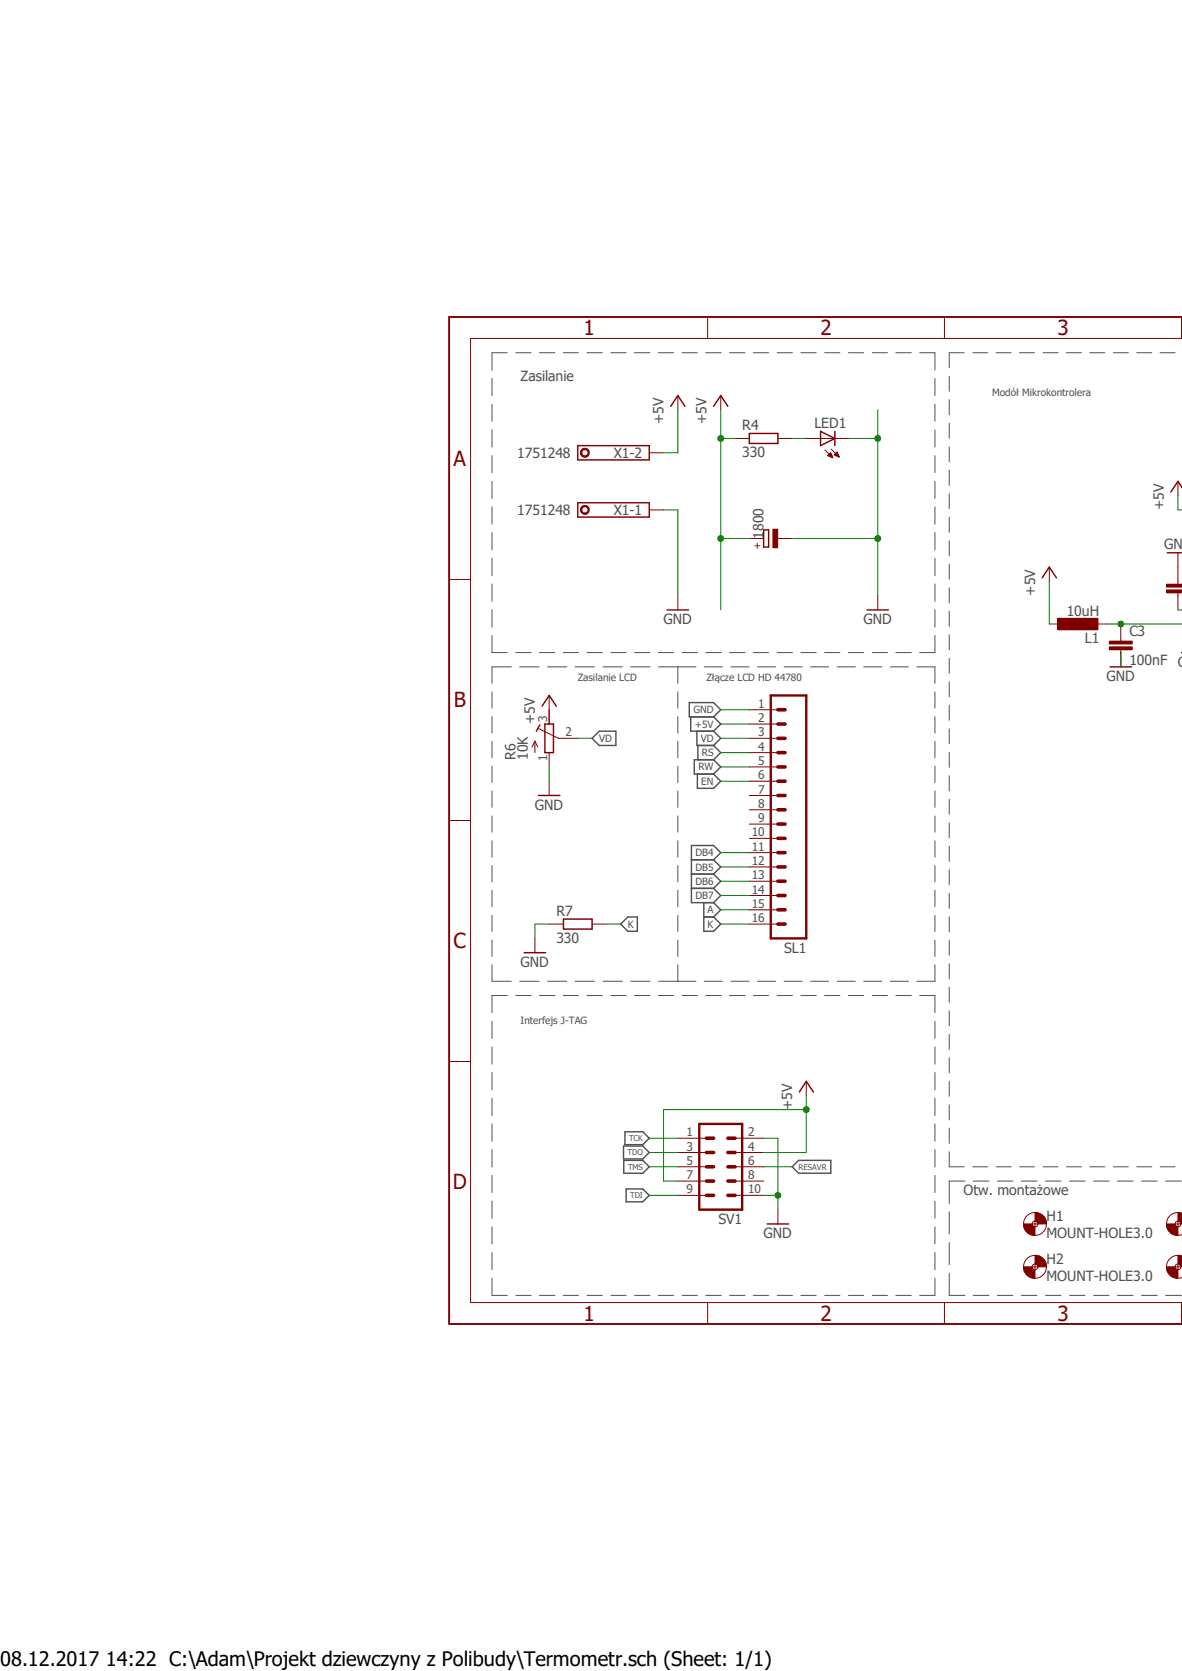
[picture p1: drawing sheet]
<svg xmlns="http://www.w3.org/2000/svg" width="210mm" height="297mm" viewBox="0 0 210 297" stroke-linecap="round" stroke-linejoin="round" font-family="sans-serif">
<path d="M79.3 56l130.6 90M209.9 145.9l-130.6 90" fill="none" stroke="#fff" stroke-width=".18"/>
<g fill="none" stroke="#505050" stroke-width=".18">
<path d="M87.4 67.3v3M87.4 71.8v3.1M87.4 76.4v3.1M90.1 62.7h-2.7v3.1M91.7 62.7h2.7M95.8 62.7h2.8M100.1 62.7h2.7M104.3 62.7h2.7M108.5 62.7h2.8M112.7 62.7h2.8M117 62.7h2.7M121.2 62.7h2.7"/>
<path d="M125.4 62.7h2.7M129.6 62.7h2.8M133.9 62.7h2.7M138.1 62.7h2.7M142.3 62.7h2.7M146.5 62.7h2.7M150.7 62.7h2.8M155 62.7h2.7M159.2 62.7h2.7M163.4 62.7h2.7v3.1M166.1 67.3v3M166.1 71.8v3.1"/>
<path d="M166.1 76.4v3.1M168.7 66.9v2.7M168.7 71v2.7M168.7 75.2v2.7M168.7 79.4v2.7M171.3 62.7h-2.6v2.7M172.8 62.7h2.7M177 62.7h2.7M181.1 62.7h2.7M185.3 62.7h2.7M189.5 62.7h2.7M193.6 62.7h2.7"/>
<path d="M197.8 62.7h2.7M202 62.7h2.6M206.1 62.7h2.7M87.4 81v3M87.4 85.6v3M87.4 90.1v3.1M87.4 94.7v3M87.4 99.2v3.1M166.1 81v3M166.1 85.6v3M166.1 90.1v3.1M166.1 94.7v3"/>
<path d="M166.1 99.2v3.1M168.7 83.6v2.7M168.7 87.8v2.6M168.7 91.9v2.7M168.7 96.1v2.7M87.4 103.8v3.1M87.4 108.4v3.1M87.4 112.9v3.1h2.7M90.8 118.5h-3.4v3M91.7 116h2.7M92.3 118.5h3.5M95.8 116h2.8"/>
<path d="M97.3 118.5h3.4M100.1 116h2.7M102.2 118.5h3.4M104.3 116h2.7M107.1 118.5h3.5M108.5 116h2.8M112.1 118.5h3.4M112.7 116h2.8M117 116h2.7M117 118.5h6.7M120.4 118.5v3M121.2 116h2.7"/>
<path d="M125.1 118.5h3.3M125.4 116h2.7M129.6 116h2.8M129.9 118.5h3.2M133.9 116h2.7M134.6 118.5h3.2M138.1 116h2.7M139.3 118.5h3.2M142.3 116h2.7M144 118.5h3.2M146.5 116h2.7M148.8 118.5h3.2"/>
<path d="M150.7 116h2.8M153.5 118.5h3.2M155 116h2.7M158.2 118.5h3.2M159.2 116h2.7M162.9 118.5h3.2v3M166.1 103.8v3.1M166.1 108.4v3.1M166.1 112.9v3.1h-2.7M168.7 100.3v2.7M168.7 104.5v2.6M168.7 108.6v2.7"/>
<path d="M168.7 112.8v2.7M168.7 117v2.7M87.4 123v2.9M87.4 127.4v2.9M87.4 131.8v2.9M87.4 136.2v2.9M120.4 123v2.9M120.4 127.4v2.9M120.4 131.8v2.9M120.4 136.2v2.9M166.1 123v2.9M166.1 127.4v2.9"/>
<path d="M166.1 131.8v2.9M166.1 136.2v2.9M168.7 121.2v2.7M168.7 125.3v2.7M168.7 129.5v2.7M168.7 133.7v2.7M168.7 137.9v2.7M87.4 140.6v2.9M87.4 145v2.9M87.4 149.4v3M87.4 153.8v3M87.4 158.2v3"/>
<path d="M120.4 140.6v2.9M120.4 145v2.9M120.4 149.4v3M120.4 153.8v3M120.4 158.2v3M166.1 140.6v2.9M166.1 145v2.9M166.1 149.4v3M166.1 153.8v3M166.1 158.2v3M168.7 142.1v2.6M168.7 146.3v2.6"/>
<path d="M168.7 150.4v2.7M168.7 154.6v2.7M168.7 158.8v2.7M87.4 171.5v2.9h3.4M87.4 162.7v2.9M87.4 167.1v2.9M90.1 177h-2.7v3M91.7 177h2.7M92.3 174.4h3.5M95.8 177h2.8M97.3 174.4h3.4M100.1 177h2.7"/>
<path d="M102.2 174.4h3.4M104.3 177h2.7M107.1 174.4h3.5M108.5 177h2.8M112.1 174.4h3.4M112.7 177h2.8M117 177h2.7M117 174.4h6.7M120.4 162.7v2.9M120.4 167.1v2.9M120.4 171.5v2.9M121.2 177h2.7"/>
<path d="M125.1 174.4h3.3M125.4 177h2.7M129.6 177h2.8M129.9 174.4h3.2M133.9 177h2.7M134.6 174.4h3.2M138.1 177h2.7M139.3 174.4h3.2M142.3 177h2.7M144 174.4h3.2M146.5 177h2.7M148.8 174.4h3.2"/>
<path d="M150.7 177h2.8M153.5 174.4h3.2M155 177h2.7M158.2 174.4h3.2M159.2 177h2.7M163.4 177h2.7v3M166.1 171.5v2.9h-3.2M166.1 162.7v2.9M166.1 167.1v2.9M168.7 162.9v2.8M168.7 167.1v2.7M168.7 171.3v2.7"/>
<path d="M168.7 175.5v2.7M168.7 179.7v2.6M87.4 181.5v3.1M87.4 186.1v3M87.4 190.6v3.1M87.4 195.2v3.1M87.4 199.8v3.1M166.1 181.5v3.1M166.1 186.1v3M166.1 190.6v3.1M166.1 195.2v3.1M166.1 199.8v3.1"/>
<path d="M168.7 183.9v2.6M168.7 188v2.7M168.7 192.2v2.7M168.7 196.4v2.7M87.4 204.3v3.1M87.4 208.9v3.1M87.4 213.5v3M87.4 218.1v3M166.1 204.3v3.1M166.1 208.9v3.1M166.1 213.5v3M166.1 218.1v3"/>
<path d="M168.7 204.7v2.7h2.6M168.7 200.5v2.7M168.7 215.4v3.9M171.4 209.9h-2.7v4M172.8 207.4h2.7M172.9 209.9h2.8M177 207.4h2.7M177.2 209.9h2.8M181.1 207.4h2.7M181.5 209.9h2.7M185.3 207.4h2.7M185.8 209.9h2.7"/>
<path d="M189.5 207.4h2.7M190 209.9h2.8M193.6 207.4h2.7M194.3 209.9h2.8M197.8 207.4h2.7M198.5 209.9h2.8M202 207.4h2.6M202.8 209.9h2.8M206.1 207.4h2.7M207.1 209.9h2.8M87.4 222.6v3.1M87.4 227.2v3.1h2.7"/>
<path d="M91.7 230.3h2.7M95.8 230.3h2.8M100.1 230.3h2.7M104.3 230.3h2.7M108.5 230.3h2.8M112.7 230.3h2.8M117 230.3h2.7M121.2 230.3h2.7M125.4 230.3h2.7M129.6 230.3h2.8M133.9 230.3h2.7M138.1 230.3h2.7"/>
<path d="M142.3 230.3h2.7M146.5 230.3h2.7M150.7 230.3h2.8M155 230.3h2.7M159.2 230.3h2.7M166.1 222.6v3.1M166.1 227.2v3.1h-2.7M168.7 226.3v4h2.7M168.7 220.9v3.9M172.9 230.3h2.8M177.2 230.3h2.8M181.5 230.3h2.7"/>
<path d="M185.8 230.3h2.7M190 230.3h2.8M194.3 230.3h2.8M198.5 230.3h2.8M202.8 230.3h2.8M207.1 230.3h2.8"/>
</g>
<g fill="none" stroke="#505050" stroke-width=".25">
<path d="M106.5 130h2.9v2.5h-2.9l-1.3-1.3zM122.5 124.9h4.3l1.3 1.3-1.3 1.2h-4.3zM122.7 127.4v2.6h4.1M123.8 130v2.5h3M123.9 137.6v2.5h2.9l1.3-1.2-1.3-1.3M124 132.5v2.5M126.8 127.4l1.3 1.3-1.3 1.3M126.8 135h-3.4v2.6h3.4M126.8 135l1.3 1.3-1.3 1.3M126.8 132.5l1.3 1.3-1.3 1.2M126.8 130l1.3 1.2-1.3 1.3M122.9 157.9h3.9"/>
<path d="M122.9 155.4h3.9M122.9 152.8h3.9M126.8 152.8l1.3-1.2-1.3-1.3h-3.9v10.1h3.9M126.8 157.9l1.3 1.3-1.3 1.2M126.8 155.4l1.3 1.2-1.3 1.3M126.8 152.8l1.3 1.3-1.3 1.3M110.3 164.3l1.2-1.3h1.7v2.5h-1.7zM125.1 160.4v5.1h1.7l1.3-1.2-1.3-1.3M125.1 163h1.7M126.8 160.4l1.3 1.3-1.3 1.3M110.8 203.7h3.4l1.2 1.2-1.2 1.1h-3.4zM110.8 206.2h3.4l1.2 1.2-1.2 1.1h-3.4z"/>
<path d="M111 201.2h3.2l1.2 1.1-1.2 1.2h-3.2zM111.3 211.3h2.9l1.2 1.2-1.2 1.1h-2.9zM140.8 207.4l1.1-1.2h5.7v2.3h-5.7z"/>
</g>
<path d="M126.8 72.2l1.3-1.9 1.2 1.9M135.7 94.2h.9v3h-.9zM154.1 108.4h3.8" fill="none" stroke="#800000" stroke-width=".25"/>
<path d="M128.1 70.3v2.6M133.1 95.7h2.6M138.2 95.7h2.6M156 105.9v2.5" fill="none" stroke="#800000" stroke-width=".18"/>
<path d="M137.3 94.1h.9v3.3h-.9z" fill-rule="evenodd" fill="#800000"/>
<g fill="none" stroke="#800000" stroke-width=".18">
<path d="M137.3 94.1h.9v3.3h-.9zM209.3 85.6v2.5M199.1 113.5v.5M199.1 115.5v.5M95 131.7v2.1M95 131.7l-.5 1.1M95 131.7l.5 1.1M95.7 129.5l3.5 1.7h3.5M97.6 126.2v2.5M97.6 133.8v2.5M97.6 138.9v2.5M133.1 126.2h5.1"/>
<path d="M133.1 128.7h5.1M133.1 131.2h5.1M133.1 133.8h5.1M133.1 136.3h5.1M133.1 138.9h5.1M133.1 141.4h5.1M133.1 143.9h5.1M133.1 146.5h5.1M133.1 149h5.1M133.1 151.6h5.1M133.1 154.1h5.1M133.1 156.6h5.1"/>
<path d="M133.1 159.2h5.1M95 166.8v2.5M97.6 164.3h2.5M105.2 164.3h2.5M133.1 161.7h5.1M133.1 164.3h5.1"/>
</g>
<path d="M209.9 86.5l-.6-.9-1.3 1.9M95.9 128.8l-.6 1.2M96.8 128.7h1.5v5.1h-1.5zM95.7 141.4h3.8M93.1 169.3h3.8M100.1 163.4h5.1v1.7h-5.1z" fill="none" stroke="#800000" stroke-width=".25"/>
<path d="M136.9 123.6h6.4v43.2h-6.4z" fill="none" stroke="#800000" stroke-width=".42"/>
<g fill="none" stroke="#800000" stroke-width=".64">
<path d="M138.2 131.2h1.3M138.2 128.7h1.3M138.2 126.2h1.3M138.2 136.3h1.3M138.2 133.8h1.3M138.2 138.9h1.3M138.2 141.4h1.3M138.2 143.9h1.3M138.2 146.5h1.3M138.2 149h1.3M138.2 151.6h1.3M138.2 154.1h1.3"/>
<path d="M138.2 156.6h1.3M138.2 159.2h1.3M138.2 161.7h1.3M138.2 164.3h1.3"/>
</g>
<path d="M197.1 114h4.1v.5h-4.1z" fill-rule="evenodd" fill="#800000"/>
<path d="M197.1 114h4.1v.5h-4.1z" fill="none" stroke="#800000" stroke-width=".18"/>
<path d="M197.1 115h4.1v.5h-4.1z" fill-rule="evenodd" fill="#800000"/>
<path d="M197.1 115h4.1v.5h-4.1zM199.1 110.9v2.6M199.1 116v2.5" fill="none" stroke="#800000" stroke-width=".18"/>
<path d="M197.2 118.5h3.8M209.9 116h.1" fill="none" stroke="#800000" stroke-width=".25"/>
<path d="M188 109.9h7.1v2h-7.1z" fill-rule="evenodd" fill="#800000"/>
<path d="M186.4 110.9h2.6M186.4 100.8v2.5M188 109.9h7.1v2h-7.1zM194.1 110.9h2.5M209.3 103.3v.5M209.3 105.4v.5" fill="none" stroke="#800000" stroke-width=".18"/>
<path d="M185.2 102.7l1.2-1.9 1.3 1.9" fill="none" stroke="#800000" stroke-width=".25"/>
<path d="M207.3 104.9h2.6v.5h-2.6z" fill-rule="evenodd" fill="#800000"/>
<path d="M209.9 104.9h-2.6v.5h2.6" fill="none" stroke="#800000" stroke-width=".18"/>
<path d="M207.3 103.8h2.6v.6h-2.6z" fill-rule="evenodd" fill="#800000"/>
<g fill="none" stroke="#800000" stroke-width=".18">
<path d="M125.7 56.3v3.9M167.8 56.3v3.9M209.9 56.3v3.9h-126.3v171.3h126.3v3.8M130.6 77.9h2.5M138.2 77.9h2.6M143.3 77.9h7.6M146.6 80l1.4 1.4M147.7 79.8l1.4 1.4M147.1 81l.5-.5 .4 .9zM147.1 81h.7M147.2 80.9h.6M147.2 80.8h.5"/>
<path d="M147.3 81.1h.6M147.4 80.7h.3M147.4 80.6h.3M147.5 81.2h.4M147.5 80.6h.1M147.7 81.2h.2M147.9 81.3h.1M148.3 80.8h.6M148.3 80.9h.7M148.4 80.7h.5M148.5 80.6h.3M148.5 81h.5"/>
<path d="M148.6 80.4h.2M148.7 80.3l-.5 .6 .9 .3M148.7 80.3l.4 .9M148.7 80.3h.1M148.8 81.1h.3M149 81.2h.1M209.3 98.3v5M79.8 103h3.8M209.3 105.9v2.5M209.9 103.8h-2.6v.6h2.6M79.8 145.8h3.8M79.8 188.7h3.8"/>
<path d="M120.4 202.3h5.1M120.4 204.9h5.1M120.4 207.4h5.1M120.4 209.9h5.1M120.4 212.5h5.1M130.6 202.3h5.1M130.6 204.9h5.1M130.6 207.4h5.1M130.6 209.9h5.1M130.6 212.5h5.1M125.7 231.5v3.8M167.8 231.5v3.8"/>
</g>
<path d="M133.1 77h5.1v1.8h-5.1zM145.8 76.7l2.5 1.2-2.5 1.3zM148.3 76.7v2.5M207.4 98.3h2.5" fill="none" stroke="#800000" stroke-width=".25"/>
<path d="M124.2 199.8h7.7v15.2h-7.7z" fill="none" stroke="#800000" stroke-width=".42"/>
<path d="M125.5 207.4h1.3M125.5 204.9h1.3M125.5 202.3h1.3M125.5 212.5h1.3M125.5 209.9h1.3M129.3 207.4h1.3M129.3 204.9h1.3M129.3 202.3h1.3M129.3 212.5h1.3M129.3 209.9h1.3" fill="none" stroke="#800000" stroke-width=".64"/>
<path d="M209.9 56.3h-130.1v179h130.1" fill="none" stroke="#800000" stroke-width=".34"/>
<path d="M183.9 215.5a1.99 1.99 0 0 1 2 2.1h-1.5a.5 .5 0 0 0-.5-.6z" fill-rule="evenodd" fill="#800000"/>
<path d="M183.9 215.5a1.99 1.99 0 0 1 2 2.1h-1.5a.5 .5 0 0 0-.5-.6z" fill="none" stroke="#800000" stroke-width=".18"/>
<path d="M181.9 217.6h1.5a.5 .5 0 0 0 .5 .5v1.5a1.97 1.97 0 0 1-2-2z" fill-rule="evenodd" fill="#800000"/>
<g fill="none" stroke="#800000" stroke-width=".18">
<path d="M181.9 217.6h1.5a.5 .5 0 0 0 .5 .5v1.5a1.97 1.97 0 0 1-2-2zM183.4 217.6h1M183.9 217v1.1"/>
<circle cx="183.9" cy="217.6" r="2.04"/>
<circle cx="183.9" cy="217.6" r=".51"/>
</g>
<path d="M183.9 223.1a1.99 1.99 0 0 1 2 2.1h-1.5a.5 .5 0 0 0-.5-.5z" fill-rule="evenodd" fill="#800000"/>
<path d="M183.9 223.1a1.99 1.99 0 0 1 2 2.1h-1.5a.5 .5 0 0 0-.5-.5z" fill="none" stroke="#800000" stroke-width=".18"/>
<path d="M181.9 225.2h1.5a.5 .5 0 0 0 .5 .5v1.5a1.97 1.97 0 0 1-2-2z" fill-rule="evenodd" fill="#800000"/>
<g fill="none" stroke="#800000" stroke-width=".18">
<path d="M181.9 225.2h1.5a.5 .5 0 0 0 .5 .5v1.5a1.97 1.97 0 0 1-2-2zM183.4 225.2h1M183.9 224.7v1"/>
<circle cx="183.9" cy="225.2" r="2.04"/>
<circle cx="183.9" cy="225.2" r=".51"/>
</g>
<path d="M209.3 215.5l.6 .2v1.9h-.1l-.3-.5-.2-.1z" fill-rule="evenodd" fill="#800000"/>
<path d="M209.9 215.6l-.6-.1v1.5l.2 .1 .3 .5h.1" fill="none" stroke="#800000" stroke-width=".18"/>
<path d="M207.3 217.6h1.5a.45 .45 0 0 0 .5 .5v1.5a1.97 1.97 0 0 1-2-2z" fill-rule="evenodd" fill="#800000"/>
<g fill="none" stroke="#800000" stroke-width=".18">
<path d="M207.3 217.6h1.5a.45 .45 0 0 0 .5 .5v1.5a1.97 1.97 0 0 1-2-2zM208.8 217.6h1M209.3 217v1.1M209.9 215.6a2.03 2.03 0 0 0-2.6 2 2.03 2.03 0 0 0 2.6 1.9"/>
<circle cx="209.3" cy="217.6" r=".51"/>
</g>
<path d="M209.3 223.1l.6 .2v1.9h-.1l-.3-.5h-.2z" fill-rule="evenodd" fill="#800000"/>
<path d="M209.9 223.2l-.6-.1v1.6h.2l.3 .5h.1" fill="none" stroke="#800000" stroke-width=".18"/>
<path d="M207.3 225.2h1.5a.45 .45 0 0 0 .5 .5v1.5a1.97 1.97 0 0 1-2-2z" fill-rule="evenodd" fill="#800000"/>
<g fill="none" stroke="#800000" stroke-width=".18">
<path d="M207.3 225.2h1.5a.45 .45 0 0 0 .5 .5v1.5a1.97 1.97 0 0 1-2-2zM208.8 225.2h1M209.3 224.7v1M209.9 223.2a2.03 2.03 0 0 0-2.6 2 2.03 2.03 0 0 0 2.6 1.9"/>
<circle cx="209.3" cy="225.2" r=".51"/>
</g>
<path d="M102.7 89.4h12.7v2.5h-12.7z" fill="none" stroke="#800000" stroke-width=".25"/>
<path d="M103.5 90a.8 .8 0 0 1 1.1 .3 .8 .8 0 0 1-.5 1.1 .8 .8 0 0 1-1-.8h.3a.56 .56 0 0 1 .6-.5 .56 .56 0 0 1 .5 .6 .56 .56 0 0 1-.7 .5l-.2-.1-.2-.5h-.3l.1-.3z" fill-rule="evenodd" fill="#800000"/>
<path d="M103.5 90a.8 .8 0 0 1 1.1 .3 .8 .8 0 0 1-.5 1.1 .8 .8 0 0 1-1-.8h.3a.56 .56 0 0 1 .6-.5 .56 .56 0 0 1 .5 .6 .56 .56 0 0 1-.7 .5l-.2-.1-.2-.5h-.3l.1-.3zM115.4 90.6h2.5" fill="none" stroke="#800000" stroke-width=".18"/>
<path d="M102.7 79.2h12.7v2.5h-12.7z" fill="none" stroke="#800000" stroke-width=".25"/>
<path d="M103.5 79.8a.8 .8 0 0 1 1.1 .3 .8 .8 0 0 1-.5 1.1 .8 .8 0 0 1-1-.7h.3a.56 .56 0 0 1 .8-.5 .56 .56 0 0 1 .1 .9 .56 .56 0 0 1-.9-.2v-.2h-.3l.1-.4z" fill-rule="evenodd" fill="#800000"/>
<path d="M103.5 79.8a.8 .8 0 0 1 1.1 .3 .8 .8 0 0 1-.5 1.1 .8 .8 0 0 1-1-.7h.3a.56 .56 0 0 1 .8-.5 .56 .56 0 0 1 .1 .9 .56 .56 0 0 1-.9-.2v-.2h-.3l.1-.4zM120.4 70.3v2.6M115.4 80.5h2.5M120.4 105.9v2.5M97.6 123.6v2.6M143.3 192.2v2.5M138.2 215v2.6" fill="none" stroke="#800000" stroke-width=".18"/>
<path d="M119.2 72.2l1.2-1.9 1.3 1.9M118.5 108.4h3.8M96.3 125.5l1.3-1.9 1.2 1.9M142 194.1l1.3-1.9 1.2 1.9M136.3 217.6h3.8" fill="none" stroke="#800000" stroke-width=".25"/>
<path d="M128.1 72.9v35.5M128.1 95.7h5" fill="none" stroke="#008000" stroke-width=".18"/>
<circle cx="128.1" cy="95.7" r=".51" fill="#008000"/>
<g fill="none" stroke="#008000" stroke-width=".18">
<path d="M128.1 77.9h2.5"/>
<circle cx="128.1" cy="95.7" r=".51"/>
</g>
<circle cx="128.1" cy="77.9" r=".51" fill="#008000"/>
<g fill="none" stroke="#008000" stroke-width=".18">
<path d="M120.4 72.9v7.6h-2.5M209.3 88.1v2.5h.6M186.4 103.3v7.6M128.1 128.7h5M143.3 194.7v10.2h-7.6M143.3 197.2h-25.4v12.7h2.5"/>
<circle cx="128.1" cy="77.9" r=".51"/>
</g>
<circle cx="143.3" cy="197.2" r=".51" fill="#008000"/>
<g fill="none" stroke="#008000" stroke-width=".18">
<path d="M156 72.9v33M140.8 95.7h15.2"/>
<circle cx="143.3" cy="197.2" r=".51"/>
</g>
<circle cx="156" cy="95.7" r=".51" fill="#008000"/>
<g fill="none" stroke="#008000" stroke-width=".18">
<path d="M150.9 77.9h5.1"/>
<circle cx="156" cy="95.7" r=".51"/>
</g>
<circle cx="156" cy="77.9" r=".51" fill="#008000"/>
<g fill="none" stroke="#008000" stroke-width=".18">
<path d="M117.9 90.6h2.5v15.3M199.1 116v2.5M97.6 136.3v2.6M128.1 126.2h5M97.6 164.3h-2.6v2.5M135.7 202.3h2.5v12.7M135.7 212.5h2.5"/>
<circle cx="156" cy="77.9" r=".51"/>
</g>
<circle cx="138.2" cy="212.5" r=".51" fill="#008000"/>
<g fill="none" stroke="#008000" stroke-width=".18">
<path d="M196.6 110.9h13.3M102.7 131.2h2.5M128.1 138.9h5M128.1 136.3h5M128.1 133.8h5M128.1 131.2h5M128.1 159.2h5M128.1 156.6h5M128.1 154.1h5M128.1 151.6h5M107.7 164.3h2.6M128.1 164.3h5"/>
<path d="M128.1 161.7h5M135.7 207.4h5.1"/>
<circle cx="138.2" cy="212.5" r=".51"/>
</g>
<circle cx="199.1" cy="110.9" r=".51" fill="#008000"/>
<g fill="none" stroke="#008000" stroke-width=".18">
<path d="M140.8 77.9h2.5M209.3 108.4h.6M115.4 202.3h5M115.4 204.9h5M115.4 207.4h5M115.4 212.5h5"/>
<circle cx="199.1" cy="110.9" r=".51"/>
</g>
<g font-size="3.7" fill="#800000">
<text x="103.7" y="59.6">1</text>
<text x="145.8" y="59.6">2</text>
<text x="187.9" y="59.6">3</text>
<text x="80.6" y="82.9">A</text>
<text x="80.6" y="125.7">B</text>
<text x="80.6" y="168.6">C</text>
<text x="80.5" y="211.4">D</text>
<text x="103.7" y="234.7">1</text>
<text x="145.8" y="234.7">2</text>
<text x="187.9" y="234.7">3</text>
</g>
<text font-size="3.6" x="0" y="296">08.12.2017 14:22 C:\Adam\Projekt dziewczyny z Polibudy\Termometr.sch (Sheet: 1/1)</text>
<g font-size="2.5" fill="#505050">
<text x="92.5" y="67.8">Zasilanie</text>
<text x="117.9" y="75.4" transform="rotate(-90 117.9 75.4)">+5V</text>
<text x="125.5" y="75.4" transform="rotate(-90 125.5 75.4)">+5V</text>
<text x="131.9" y="76.5">R4</text>
<text x="144.7" y="76.2">LED1</text>
<text x="91.9" y="81.4">1751248</text>
<text x="109.1" y="81.4">X1-2</text>
<text x="131.9" y="81.2">330</text>
<text x="91.9" y="91.5">1751248</text>
<text x="109.1" y="91.5">X1-1</text>
<text x="135.7" y="95.7" transform="rotate(-90 135.7 95.7)">1800</text>
<text x="206.8" y="90.6" transform="rotate(-90 206.8 90.6)">+5V</text>
<text x="206.8" y="97.5">GND</text>
<text x="183.9" y="105.9" transform="rotate(-90 183.9 105.9)">+5V</text>
<text x="117.9" y="111">GND</text>
<text x="153.4" y="111">GND</text>
<text x="189.5" y="109.4">10uH</text>
<text x="200.7" y="113.1">C3</text>
<text x="192.7" y="114.2">L1</text>
<text x="200.7" y="118.2">100nF</text>
<text x="209.3" y="118.5">GN</text>
<text x="196.6" y="121.1">GND</text>
<text x="95" y="128.7" transform="rotate(-90 95 128.7)">+5V</text>
<text x="91.6" y="135" transform="rotate(-90 91.6 135)">R6</text>
<text x="93.8" y="135" transform="rotate(-90 93.8 135)">10K</text>
<text x="95" y="143.9">GND</text>
<text x="98.8" y="167.6">330</text>
<text x="98.8" y="162.8">R7</text>
<text x="92.5" y="171.9">GND</text>
<text x="139.3" y="169.3">SL1</text>
<text x="140.8" y="197.3" transform="rotate(-90 140.8 197.3)">+5V</text>
<text x="171.2" y="212.5">Otw. montażowe</text>
<text x="127.6" y="217.6">SV1</text>
<text x="135.7" y="220.1">GND</text>
<text x="185.9" y="220">MOUNT-HOLE3.0</text>
<text x="185.9" y="217">H1</text>
<text x="185.9" y="227.6">MOUNT-HOLE3.0</text>
<text x="185.9" y="224.6">H2</text>
</g>
<g font-size="2.1" fill="#505050">
<text x="134.7" y="125.8">1</text>
<text x="97.2" y="128.4" transform="rotate(-90 97.2 128.4)">3</text>
<text x="100.5" y="130.9">2</text>
<text x="134.7" y="128.4">2</text>
<text x="134.7" y="130.9">3</text>
<text x="97.2" y="135.3" transform="rotate(-90 97.2 135.3)">1</text>
<text x="134.7" y="133.4">4</text>
<text x="134.7" y="136">5</text>
<text x="134.7" y="138.5">6</text>
<text x="134.7" y="141.1">7</text>
<text x="134.7" y="143.6">8</text>
<text x="133.6" y="148.7">10</text>
<text x="134.7" y="146.1">9</text>
<text x="133.6" y="151.2">11</text>
<text x="133.6" y="153.8">12</text>
<text x="133.6" y="156.3">13</text>
<text x="133.6" y="158.8">14</text>
<text x="133.6" y="161.4">15</text>
<text x="133.6" y="163.9">16</text>
<text x="122" y="202">1</text>
<text x="132.9" y="202">2</text>
<text x="122" y="204.5">3</text>
<text x="122" y="207.1">5</text>
<text x="122" y="209.6">7</text>
<text x="132.9" y="204.5">4</text>
<text x="132.9" y="207.1">6</text>
<text x="132.9" y="209.6">8</text>
<text x="122" y="212.1">9</text>
<text x="132.9" y="212.1">10</text>
</g>
<g font-size="1.8" fill="#505050">
<text x="176.3" y="70.3">Modół Mikrokontrolera</text>
<text x="102.7" y="121.1">Zasilanie LCD</text>
<text x="125.5" y="121.1">Złącze LCD HD 44780</text>
<text x="106.5" y="131.9">VD</text>
<text x="123.2" y="126.8">GND</text>
<text x="123.4" y="129.3">+5V</text>
<text x="124.5" y="131.9">VD</text>
<text x="124.1" y="136.9">RW</text>
<text x="124.7" y="134.4">RS</text>
<text x="124.6" y="139.5">EN</text>
<text x="123.6" y="154.7">DB5</text>
<text x="123.6" y="152.2">DB4</text>
<text x="123.6" y="159.8">DB7</text>
<text x="123.6" y="157.3">DB6</text>
<text x="111.5" y="164.9">K</text>
<text x="125.7" y="164.9">K</text>
<text x="125.7" y="162.3">A</text>
<text x="92.5" y="182">Interfejs J-TAG</text>
</g>
<text font-size="1.8" fill="#800000" x="133.9" y="97.5">+</text>
<g font-size="1.4" fill="#505050">
<text x="111.8" y="202.8">TCK</text>
<text x="111.5" y="205.4">TDO</text>
<text x="111.6" y="207.9">TMS</text>
<text x="141.9" y="207.9">RESAVR</text>
<text x="112" y="213">TDI</text>
</g>
</svg>
